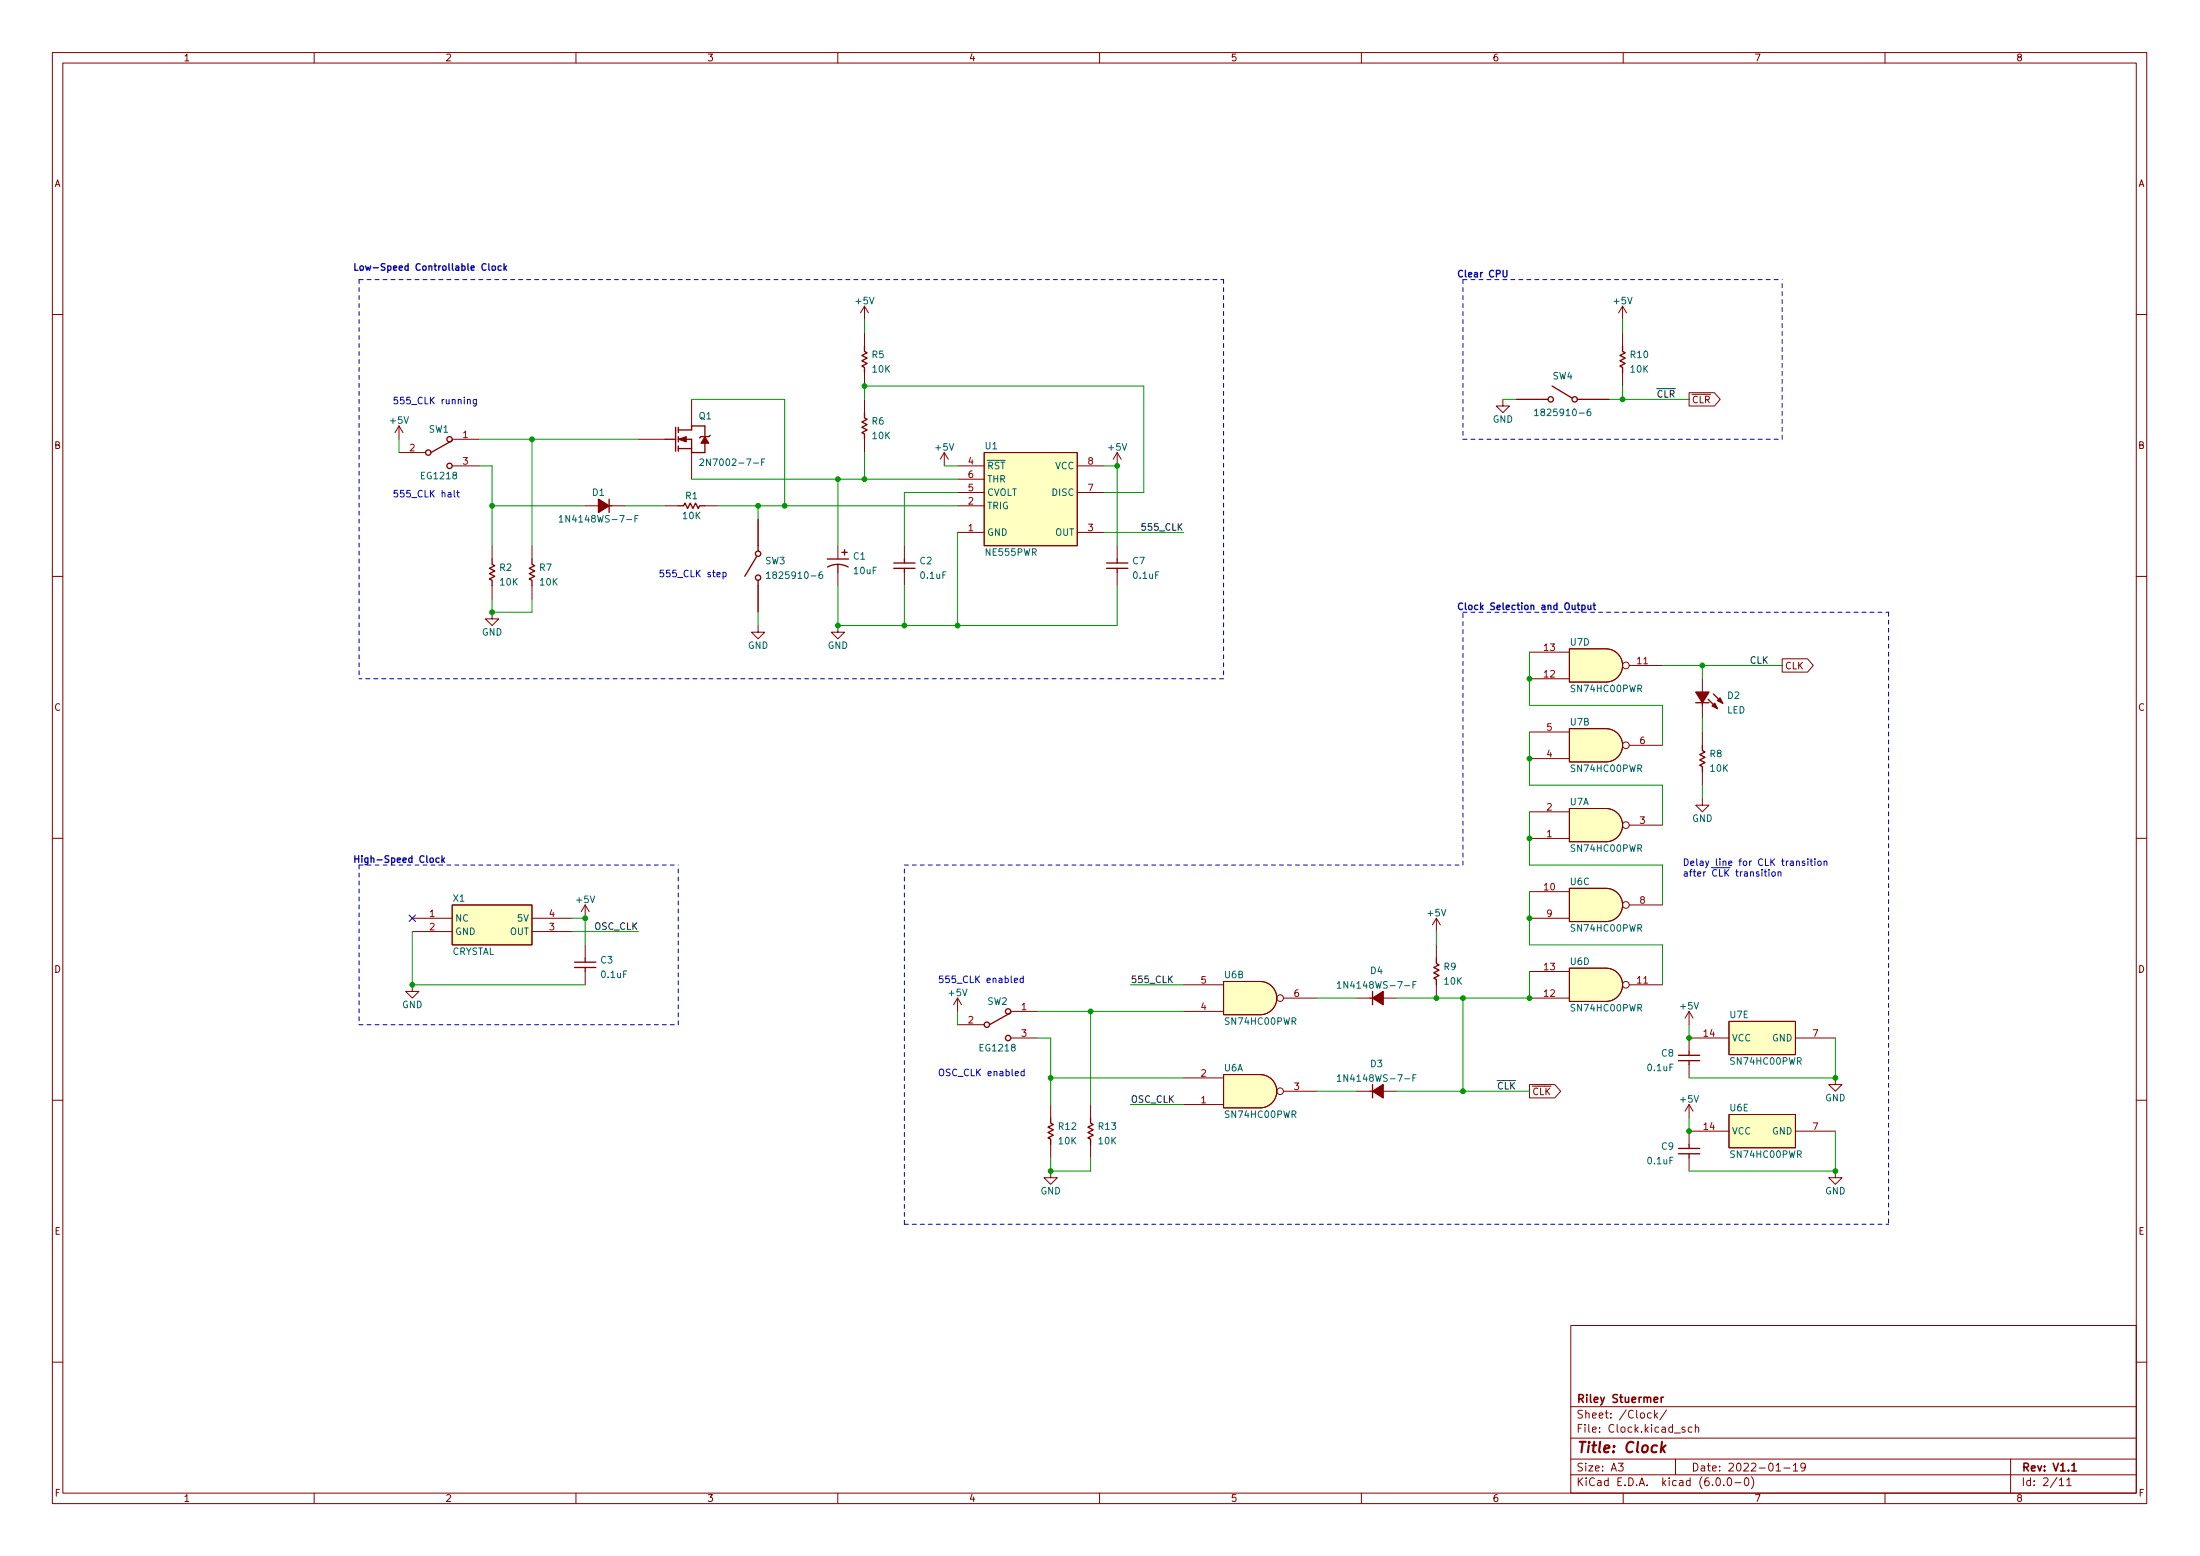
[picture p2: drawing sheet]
<svg xmlns="http://www.w3.org/2000/svg" width="420mm" height="297mm" viewBox="0 0 420 297" stroke-linecap="round" stroke-linejoin="round" font-family="sans-serif">
<g fill="none" stroke="#840000" stroke-width=".19">
<path d="M10 10h400v277h-400zM12 12h396v273h-396zM60 10v2M110 10v2M160 10v2M210 10v2M260 10v2M310 10v2M360 10v2M165.1 58.5l-.8 1.2M165.1 58.5v2.5M165.1 58.5l.8 1.2"/>
<path d="M309.9 58.5l-.8 1.2M309.9 58.5v2.5M309.9 58.5l.7 1.2M10 60h2M132.1 76.2v5.1M165.1 63.5v2.6M165.1 71.2v2.5M165.1 76.2v2.6M287 76.2v1.3h1.3l-1.3 1.3-1.3-1.3h1.3M289.6 76.2h5M302.3 76.2h5M309.9 63.5v2.6"/>
<path d="M309.9 71.2v2.5M322.6 75h4.8l1.1 1.2-1.1 1.3h-4.8zM408 60h2M76.2 81.3l-.8 1.3M76.2 81.3v2.6M76.2 81.3l.8 1.3M76.2 86.4h5.1M86.4 83.9h5M86.4 88.9h5M111.8 96.6h2.5M116.8 96.6h2.6M121.9 83.9h5.1"/>
<path d="M127 96.6h2.5M132.1 86.4v5.1M134.6 96.6h2.6M144.8 99.1v5.1M165.1 83.9v2.5M180.3 86.4l-.7 1.3M180.3 86.4v2.5M180.3 86.4l.8 1.3M182.9 96.6h5.1M182.9 88.9h5.1M182.9 94h5.1M182.9 91.5h5.1"/>
<path d="M188 86.4h17.7v17.8h-17.7zM205.7 88.9h5.1M205.7 94h5.1M213.4 86.4v2.5M213.4 86.4l-.8 1.3M213.4 86.4l.7 1.3M10 110h2M94 116.9v1.2h1.2l-1.2 1.3-1.3-1.3h1.3M94 104.2v2.5M94 111.8v2.5M101.6 104.2v2.5M101.6 111.8v2.5"/>
<path d="M144.8 119.4v1.3h1.2l-1.2 1.3-1.3-1.3h1.3M144.8 111.8v5.1M160 119.4v1.3h1.3l-1.3 1.3-1.3-1.3h1.3M160 104.2v2.5M160 109.3v2.5M172.7 104.2v2.5M172.7 109.3v2.5M182.9 101.6h5.1M205.7 101.6h5.1M213.4 104.2v2.5M213.4 109.3v2.5M408 110h2"/>
<path d="M292.1 129.6h7.6M292.1 124.5h7.6M292.1 139.7h7.6M299.7 123.9h7a3.2 3.2 0 0 1 3.2 3.1 3.2 3.2 0 0 1-3.2 3.2h-7zM299.7 139.1h7a3.2 3.2 0 0 1 3.2 3.2 3.2 3.2 0 0 1-3.2 3.2h-7zM311.1 127h6.4M325.1 129.6v2.5M325.1 134.7v2.5M325.1 139.7v2.6M340.4 125.8h4.8l1.1 1.2-1.1 1.3h-4.8zM292.1 155h7.6M292.1 144.8h7.6"/>
<path d="M299.7 154.3h7a3.2 3.2 0 0 1 3.2 3.2 3.2 3.2 0 0 1-3.2 3.2h-7zM311.1 157.5h6.4M311.1 142.3h6.4M325.1 152.4v1.3h1.3l-1.3 1.3-1.3-1.3h1.3M325.1 147.4v2.5M10 160h2M78.7 175.3h7.7M78.7 177.8h7.7M86.4 172.8h15.2v7.6h-15.2zM101.6 175.3h7.6M101.6 177.8h7.6M111.8 172.8v2.5"/>
<path d="M111.8 172.8l-.8 1.2M111.8 172.8l.7 1.2M274.3 175.3v2.5M274.3 175.3l-.7 1.3M274.3 175.3l.8 1.3M292.1 160.1h7.6M292.1 175.3h7.6M292.1 170.2h7.6M309.9 172.8a3.2 3.2 0 0 0-3.2-3.2h-7v6.3h7a3.2 3.2 0 0 0 3.2-3.1M311.1 172.8h6.4M408 160h2M78.7 188v1.3h1.3l-1.3 1.2-1.2-1.2h1.2"/>
<path d="M111.8 180.4v2.5M111.8 185.5v2.5M182.9 195.6h5.1M182.9 190.5l-.8 1.3M182.9 190.5v2.6M182.9 190.5l.7 1.3M193 193.1h5.1M193 198.2h5.1M226.1 193.1h7.6M226.1 188h7.6M233.7 187.4h7a3.2 3.2 0 0 1 3.1 3.1 3.2 3.2 0 0 1-3.1 3.2h-7zM245.1 190.5h6.4"/>
<path d="M259.1 190.5h2.5M264.2 190.5h2.5M274.3 180.4v2.5M274.3 188v2.5M292.1 190.5h7.6M292.1 185.5h7.6M309.9 188a3.2 3.2 0 0 0-3.2-3.2h-7v6.4h7a3.2 3.2 0 0 0 3.2-3.2M311.1 188h6.4M322.6 193.1v2.5M322.6 193.1l-.8 1.2M322.6 193.1l.7 1.2M330.2 195h12.7v6.3h-12.7z"/>
<path d="M330.2 198.2h-7.6v2.5M342.9 198.2h7.6M10 210h2M200.7 210.9v2.5M200.7 218.5v2.5M208.3 210.9v2.5M208.3 218.5v2.5M226.1 210.9h7.6M226.1 205.8h7.6M233.7 205.1h7a3.2 3.2 0 0 1 3.1 3.2 3.2 3.2 0 0 1-3.1 3.2h-7zM245.1 208.3h6.4M259.1 208.3h2.5"/>
<path d="M264.2 208.3h2.5M292.1 207h4.8l1.1 1.3-1.1 1.3h-4.8zM322.6 203.2v2.6M322.6 210.9v2.5M322.6 210.9l-.8 1.2M322.6 210.9l.7 1.2M330.2 212.8h12.7v6.3h-12.7zM330.2 215.9h-7.6v2.6M342.9 215.9h7.6M350.5 205.8v1.2h1.3l-1.3 1.3-1.3-1.3h1.3M408 210h2M200.7 223.6v1.2h1.2l-1.2 1.3-1.3-1.3h1.3"/>
<path d="M322.6 221v2.6M350.5 223.6v1.2h1.3l-1.3 1.3-1.3-1.3h1.3M300 253h108v32h-108zM10 260h2M300 278.5h108M300 274.5h108M300 268.5h108M309.1 279.3h.9l-.5 .6 .4 .1v.7l-.2 .1-.6-.1M315.4 269.8l-.5-.1-.3 .3 .2 .6h.6M316 269.2v1.5M316.1 270.1l.5 .6M316.6 269.7l-.6 .6"/>
<path d="M318.3 269.1l-1.3 2M320 278.5v3M321.8 272.5l-.4-.1-.2 .2 .1 .2 .5 .2v.3h-.6M323.1 272.5l-.4-.1-.3 .3 .2 .6h.5M323.8 272.6l.2-.2 .4 .1v.9M323.8 271.9v1.5M342.5 279.7l.4-.4v1.5M344.8 280l-.3 .2h-.3l-.3-.2 .2-.6 .4-.1 .2 .2a.99 .99 0 0 1-.3 1.3h-.3M384 278.5v6.5M408 260h2M60 285v2M110 285v2"/>
<path d="M160 285v2M210 285v2M260 285v2M300 281.5h108M310 285v2M327.9 282.2l.2-.1a.8 .8 0 0 1 .5 .8 .8 .8 0 0 1-.5 .7 1 1 0 0 1-.2-1.4zM329.2 283.5v.1M330.1 282.2l.1-.1a.8 .8 0 0 1 .5 .8 .8 .8 0 0 1-.5 .7 1 1 0 0 1-.1-1.4zM331.4 283h1.1M333.3 282.3l.2-.2a.8 .8 0 0 1 .5 .8 .8 .8 0 0 1-.5 .7l-.2-.1-.2-.5zM334.5 281.9a1.72 1.72 0 0 1 0 2.3M339.2 280.8h.9"/>
<path d="M340.7 280.2h1.2M342.5 280.8h.9M360 285v2M393.3 282.5l.4-.4v1.5M393.3 283.6h.8M394.7 282.5l.4-.4v1.5M394.7 283.6h.9"/>
<circle cx="310.5" cy="127" r=".63"/>
<circle cx="310.5" cy="157.5" r=".63"/>
<circle cx="310.5" cy="142.3" r=".63"/>
<circle cx="310.5" cy="172.8" r=".63"/>
<circle cx="244.5" cy="190.5" r=".63"/>
<circle cx="310.5" cy="188" r=".63"/>
<circle cx="244.5" cy="208.3" r=".63"/>
</g>
<path d="M315.9 267.2l.7-.1-.1-.3-.4-.1-.2 .2 .1 .7h.5M317.3 266.7v1M317.7 266.7l-.3 .1-.1 .2M395.7 279.7l.4-.4v1.5M395.7 280.8h.8" fill="none" stroke="#840000" stroke-width=".3"/>
<path d="M317.4 275.2l-.2 2M317.5 276.5l.4 .7M318.1 275.9l-.9 .8" fill="none" stroke="#840000" stroke-width=".4"/>
<g fill="none" stroke="#840000" stroke-width=".25">
<path d="M165.1 78.8v1l.5 .2-1 .6 1 .5-1 .5 1 .5-1 .5 .5 .2v1.1M165.1 66.1v1l.5 .2-1 .6 1 .5-1 .5 1 .5-1 .5 .5 .2v1.1M294.6 76.2h1.1M296.4 73.7l3.8 2.3M301.2 76.2h1.1M309.9 66.1v1l.5 .2-1 .6 1 .5-1 .5 1 .5-1 .5 .5 .2v1.1M86.4 84.1l-4.1 2.3M115.6 96.6h1.2M116.3 95.3v2.5M127 83.9h2M129 81.6v4.5M129.5 96.6h1.1l.2-.6 .5 1.1 .5-1.1 .5 1.1 .5-1.1 .5 1.1 .3-.5h1"/>
<path d="M129.5 83.9h2.6v2.5h2.5v-1.8M129.5 81.6v1M129.5 83.3v1.1M129.5 85.1v1M129.5 85.6h2.6M129.5 82.1h2.6v-.8h2.5v2M135.6 83.1l-.2 .2h-1.5l-.3 .3M94 106.7v1l.5 .3-1 .5 1 .5-1 .5 1 .5-1 .5 .5 .3v1M101.6 106.7v1l.5 .3-1 .5 1 .5-1 .5 1 .5-1 .5 .5 .3v1M144.5 106.2l-2.3 3.8M144.8 104.2v1M144.8 110.8v1"/>
<path d="M158 106.7h4.1M160 107.7l-1 .2-1 .3M160 107.7v1.6M160 107.7l1 .2 1 .3M160.8 105.4h1M161.3 104.9v1.1M170.7 108.5h4.1M170.7 107.5h4.1M172.7 106.7v.8M172.7 108.5v.8M211.3 108.5h4.1M211.3 107.5h4.1"/>
<path d="M213.4 106.7v.8M213.4 108.5v.8M323.8 134.1h2.6M325.1 133.4v1.3M326.2 133.5l1.8 1.8M327.2 132.5l1.8 1.7M325.1 142.3v1l.5 .2-1 .6 1 .5-1 .5 1 .5-1 .5 .5 .2v1.1M109.7 184.7h4.1M109.7 183.7h4.1M111.8 182.9v.8M111.8 184.7v.8M193 193.3l-4 2.3"/>
<path d="M261.6 190.5h1.3M262.1 189.3v2.5M274.3 182.9v1l.5 .3-1 .5 1 .5-1 .5 1 .5-1 .5 .5 .3v1M200.7 213.4v1l.5 .3-1 .5 1 .5-1 .5 1 .5-1 .5 .5 .3v1M208.3 213.4v1l.5 .3-1 .5 1 .5-1 .5 1 .5-1 .5 .5 .3v1M261.6 208.3h1.3M262.1 207v2.6M320.5 219.2h4.1M320.5 202.5h4.1M320.5 201.5h4.1M322.6 200.7v.8M322.6 202.5v.7"/>
<path d="M322.6 218.5v.7M320.5 220.3h4.1M322.6 220.3v.7"/>
<circle cx="296.2" cy="76.2" r=".51"/>
<circle cx="300.7" cy="76.2" r=".51"/>
<circle cx="81.8" cy="86.4" r=".51"/>
<circle cx="85.9" cy="88.9" r=".51"/>
<circle cx="85.9" cy="83.9" r=".51"/>
<circle cx="144.8" cy="105.7" r=".51"/>
<circle cx="144.8" cy="110.3" r=".51"/>
<circle cx="188.5" cy="195.6" r=".51"/>
<circle cx="192.5" cy="193.1" r=".51"/>
<circle cx="192.5" cy="198.2" r=".51"/>
</g>
<g fill="#840000" stroke="#840000" stroke-width=".25">
<path d="M262.1 208.3l2.1-1.3v2.6z"/>
<path d="M262.1 190.5l2.1-1.2v2.5z"/>
<path d="M114.3 95.3l2 1.3-2 1.2z"/>
<path d="M323.8 132.1h2.6l-1.3 2z"/>
<path d="M328 133.7l.5-.5 .5 1z"/>
<path d="M327.5 134.2l.5 1.1-1-.5z"/>
</g>
<g fill="none" stroke="#006464" stroke-width=".19">
<path d="M293.1 78.4l.3-.3v1.3M293.1 79.4h.7M303.7 78.1h-.4a.85 .85 0 0 0 0 1.3l.5-.2v-.4l-.2-.2h-.4l-.1 .2M106.8 98.8l.4-.4v1.3M106.8 99.7h.7M121.3 99h.4M121.9 98.4h-.6v1.3M133.7 87.7l.5-.1 .2 .4-.8 .9h.8M145.5 88.2h.4M146.1 87.6h-.6v1.3M146.4 109.5l.3-.3v1.2M146.4 110.4h.7"/>
<path d="M157 109.2h-.3a.86 .86 0 0 0 0 1.2l.4-.1v-.4l-.2-.3-.4 .1-.1 .2M255.4 187.7l.4-.3v1.2M255.4 188.6h.7M269.8 188h.5M270.4 187.4h-.6v1.2M255.4 205.5l.4-.3v1.2M255.4 206.4h.7M269.8 205.8h.5M270.4 205.2h-.6v1.2"/>
</g>
<g fill="#ffffc2" stroke="#ffffc2" stroke-width=".19">
<path d="M233.7 205.1h7v6.4h-7z"/>
<path d="M240.7 205.1a3.2 3.2 0 0 1 3.1 3.2h-3.1z"/>
<path d="M240.7 208.3h3.1a3.2 3.2 0 0 1-3.1 3.2z"/>
<path d="M233.7 187.4h7v6.3h-7z"/>
<path d="M240.7 187.4a3.2 3.2 0 0 1 3.1 3.1h-3.1z"/>
<path d="M240.7 190.5h3.1a3.2 3.2 0 0 1-3.1 3.2z"/>
<path d="M86.4 172.8h15.2v7.6h-15.2z"/>
<path d="M299.7 123.9h7v6.3h-7z"/>
<path d="M306.7 123.9a3.2 3.2 0 0 1 3.2 3.1h-3.2z"/>
<path d="M306.7 127h3.2a3.2 3.2 0 0 1-3.2 3.2z"/>
<path d="M299.7 154.3h7v6.4h-7z"/>
<path d="M306.7 154.3a3.2 3.2 0 0 1 3.2 3.2h-3.2z"/>
<path d="M306.7 157.5h3.2a3.2 3.2 0 0 1-3.2 3.2z"/>
<path d="M299.7 139.1h7v6.4h-7z"/>
<path d="M306.7 139.1a3.2 3.2 0 0 1 3.2 3.2h-3.2z"/>
<path d="M306.7 142.3h3.2a3.2 3.2 0 0 1-3.2 3.2z"/>
<path d="M299.7 169.6h7v6.3h-7z"/>
<path d="M306.7 169.6a3.2 3.2 0 0 1 3.2 3.2h-3.2z"/>
<path d="M306.7 172.8h3.2a3.2 3.2 0 0 1-3.2 3.1z"/>
<path d="M330.2 212.8h12.7v6.3h-12.7z"/>
<path d="M188 86.4h17.7v17.8h-17.7z"/>
<path d="M330.2 195h12.7v6.3h-12.7z"/>
<path d="M299.7 184.8h7v6.4h-7z"/>
<path d="M306.7 184.8a3.2 3.2 0 0 1 3.2 3.2h-3.2z"/>
<path d="M306.7 188h3.2a3.2 3.2 0 0 1-3.2 3.2z"/>
</g>
<g fill="#840000" stroke="#840000" stroke-width=".19">
<path d="M129.5 83.9l1.6-.6v1.1z"/>
<path d="M134.6 83.3l.8 1.3h-1.5z"/>
</g>
<path d="M223.4 186.9l.5 .7M223.9 186.3l-.7 .7" fill="none" stroke="#0f0f0f" stroke-width=".19"/>
<g fill="none" stroke="#0000c2" stroke-width=".25">
<path d="M93.4 50.3v1.1l.1 .2M94 50.9l.2-.1 .4 .1v.5l-.1 .1-.3 .1-.2-.1zM95.7 50.8h-.3l-.3 .2 .1 .5h.5M96.3 50.3v1.3M96.4 51.1l.3 .5M96.7 50.8l-.4 .4M287.1 51.6v1l.2 .3h.2l.3-.3v-1M302.1 115.6l.4-.1 .2 .3-.1 .5h-.5M302.1 115.5v1.3M303.3 115.5v.8l.3 .1 .2-.1M303.8 115.5v.9M304.2 115.5h.5"/>
<path d="M304.4 115.1v1.1l.3 .2M83.9 163.8h-.4l-.2 .2 .1 .6h.5M84.4 163.4v1.2M84.5 164.1l.4 .5M84.9 163.8l-.5 .5"/>
</g>
<g fill="none" stroke="#0000c2" stroke-width=".19">
<path d="M89.3 76.4l.2-.1h.3v.8M89.3 76.3v.8M91 76.3v1l-.3 .2h-.3M91 76.3h-.4l-.2 .2 .1 .5h.5M86.7 93.6v1.1l.2 .2M87.2 94h.5M87.4 93.6v1.1l.3 .2M136.9 109.7l.6-.1v-.3h-.4l-.2 .2 .1 .6h.5M138.1 109.3h.3l.3 .2-.1 .6h-.5M138.1 109.3v1.2M339.6 166.5l.2-.1 .3 .1v.8M339.6 166.4v.9"/>
<path d="M344.7 164.4h-.3l-.2 .2v.1l.5 .2v.3h-.5M345.3 164v.1M345.3 164.4v.8M345.7 164.4h.5M345.9 164v1l.3 .2M346.6 164v.1M346.6 164.4v.8M347.3 164.4h.3l.2 .2v.4l-.2 .2h-.3l-.2-.2zM348.4 164.5l.1-.1h.3l.1 .8M348.4 164.4v.8M193.7 187.2l.6-.2v-.2l-.4-.1-.2 .2 .1 .6h.5M195.4 186.8l-.3-.1-.3 .3 .1 .5h.5"/>
<path d="M195.4 186.3v1.3M195.6 204.6l-.4-.1-.2 .3 .1 .5h.5M195.6 204.1v1.3"/>
</g>
<g fill="none" stroke="#0000c2" stroke-width=".19" stroke-dasharray=".8 .8">
<path d="M68.6 53.4h165.1M68.6 53.4v76.2M233.7 53.4v76.2M279.4 53.4h61M279.4 53.4v30.5M279.4 83.9h61M340.4 83.9v-30.5M279.4 116.9h81.3M360.7 116.9v116.8M233.7 129.6h-165.1M68.6 165.1h60.9M68.6 165.1v30.5"/>
<path d="M172.7 165.1h106.7M279.4 165.1v-48.2M68.6 195.6h60.9M129.5 195.6v-30.5M172.7 233.7h188M172.7 233.7v-68.6"/>
</g>
<g fill="none" stroke="#009600" stroke-width=".19">
<path d="M132.1 76.2h17.8v20.4M165.1 61v2.5M165.1 76.2v-2.5h53.3v20.3h-7.6M287 76.2h2.6M307.3 76.2h15.3M309.9 61v2.5M309.9 73.7v2.5M76.2 83.9v2.5M91.4 88.9h2.6v15.3M91.4 83.9h30.5M94 96.6h17.8M101.6 83.9v20.3"/>
<path d="M119.4 96.6h7.6M132.1 91.5h50.8M137.2 96.6h45.7M144.8 96.6v2.5M160 91.5v12.7M165.1 86.4v5.1M180.3 88.9h2.6M182.9 94h-10.2v10.2M210.8 88.9h2.6v15.3M94 114.3v2.6h7.6v-2.6M144.8 116.9v2.5M160 111.8v7.6h53.4v-7.6"/>
<path d="M172.7 111.8v7.6M182.9 101.6v17.8M210.8 101.6h15.3M292.1 124.5v10.2h25.4v7.6M292.1 139.7v10.2h25.4v7.6M317.5 127h22.9M325.1 127v2.6M325.1 137.2v2.5M292.1 155v10.1h25.4v7.7M325.1 149.9v2.5M78.7 177.8v10.2h33.1M109.2 175.3h2.6v5.1"/>
<path d="M109.2 177.8h12.7M274.3 177.8v2.6M292.1 170.2v10.2h25.4v7.6M182.9 193.1v2.5M198.1 193.1h28M198.1 198.2h2.6v12.7M208.3 193.1v17.8M215.9 188h10.2M251.5 190.5h7.6M279.4 190.5v17.8M292.1 185.5v5h-25.4M322.6 195.6v2.6"/>
<path d="M350.5 198.2v7.6h-27.9M200.7 205.8h25.4M215.9 210.9h10.2M251.5 208.3h7.6M266.7 208.3h25.4M322.6 213.4v2.5M350.5 215.9v7.7h-27.9M200.7 221v2.6h7.6v-2.6"/>
</g>
<path d="M78.1 174.7l1.2 1.2M79.3 174.7l-1.2 1.2" fill="none" stroke="#000084" stroke-width=".19"/>
<g fill="#009600" stroke="#009600" stroke-width=".19">
<circle cx="111.8" cy="175.3" r=".46"/>
<circle cx="94" cy="116.9" r=".46"/>
<circle cx="101.6" cy="83.9" r=".46"/>
<circle cx="78.7" cy="188" r=".46"/>
<circle cx="94" cy="96.6" r=".46"/>
<circle cx="292.1" cy="160.1" r=".46"/>
<circle cx="350.5" cy="223.6" r=".46"/>
<circle cx="322.6" cy="215.9" r=".46"/>
<circle cx="292.1" cy="175.3" r=".46"/>
<circle cx="322.6" cy="198.2" r=".46"/>
<circle cx="350.5" cy="205.8" r=".46"/>
<circle cx="149.9" cy="96.6" r=".46"/>
<circle cx="160" cy="91.5" r=".46"/>
<circle cx="165.1" cy="91.5" r=".46"/>
<circle cx="165.1" cy="73.7" r=".46"/>
<circle cx="160" cy="119.4" r=".46"/>
<circle cx="208.3" cy="193.1" r=".46"/>
<circle cx="200.7" cy="223.6" r=".46"/>
<circle cx="200.7" cy="205.8" r=".46"/>
<circle cx="213.4" cy="88.9" r=".46"/>
<circle cx="182.9" cy="119.4" r=".46"/>
<circle cx="309.9" cy="76.2" r=".46"/>
<circle cx="325.1" cy="127" r=".46"/>
<circle cx="292.1" cy="144.8" r=".46"/>
<circle cx="292.1" cy="129.6" r=".46"/>
<circle cx="144.8" cy="96.6" r=".46"/>
<circle cx="172.7" cy="119.4" r=".46"/>
<circle cx="279.4" cy="190.5" r=".46"/>
<circle cx="292.1" cy="190.5" r=".46"/>
<circle cx="279.4" cy="208.3" r=".46"/>
<circle cx="274.3" cy="190.5" r=".46"/>
</g>
<text font-size="2.8" fill="#840000" x="301" y="277.3">Title: Clock</text>
<g font-size="2.1" fill="#840000">
<text x="301" y="267.8">Riley Stuermer</text>
<text x="301" y="273.5">File: Clock.kicad_sch</text>
<text x="301" y="270.8">Sheet: /Clock/</text>
<text x="301" y="280.9">Size: A3</text>
<text x="323" y="280.9">Date: 2022-01-19</text>
<text x="386" y="280.9">Rev: V1.1</text>
<text x="301" y="283.7">KiCad E.D.A. kicad (6.0.0-0)</text>
<text x="386" y="283.7">Id: 2/11</text>
</g>
<g font-size="1.8" fill="#840000">
<text x="35" y="11.7">1</text>
<text x="85" y="11.7">2</text>
<text x="135" y="11.7">3</text>
<text x="185" y="11.7">4</text>
<text x="235" y="11.7">5</text>
<text x="285" y="11.7">6</text>
<text x="335" y="11.7">7</text>
<text x="385" y="11.7">8</text>
<text x="10.3" y="35.7">A</text>
<text x="408.3" y="35.7">A</text>
<text x="323.1" y="77">~{CLR}</text>
<text x="10.3" y="85.7">B</text>
<text x="408.3" y="85.7">B</text>
<text x="340.8" y="127.8">CLK</text>
<text x="10.3" y="135.7">C</text>
<text x="408.3" y="135.7">C</text>
<text x="10.3" y="185.7">D</text>
<text x="408.3" y="185.7">D</text>
<text x="292.6" y="209">~{CLK}</text>
<text x="10.4" y="235.7">E</text>
<text x="408.4" y="235.7">E</text>
<text x="10.4" y="285.7">F</text>
<text x="35" y="286.7">1</text>
<text x="85" y="286.7">2</text>
<text x="135" y="286.7">3</text>
<text x="185" y="286.7">4</text>
<text x="235" y="286.7">5</text>
<text x="285" y="286.7">6</text>
<text x="335" y="286.7">7</text>
<text x="385" y="286.7">8</text>
<text x="408.4" y="285.7">F</text>
</g>
<g font-size="1.8" fill="#0000c2">
<text x="67.3" y="51.7">Low-Speed Controllable Clock</text>
<text x="278.1" y="52.9">Clear CPU</text>
<text x="74.9" y="77.2">555_CLK running</text>
<text x="74.9" y="94.9">555_CLK halt</text>
<text x="125.7" y="110.2">555_CLK step</text>
<text x="278.1" y="116.4">Clock Selection and Output</text>
<text x="67.3" y="164.7">High-Speed Clock</text>
<text x="321.3" y="165.3">Delay line for CLK transition</text>
<text x="321.3" y="167.3">after ~{CLK} transition</text>
<text x="179.1" y="187.6">555_CLK enabled</text>
<text x="179.1" y="205.4">OSC_CLK enabled</text>
</g>
<g font-size="1.8" fill="#006464">
<text x="163.5" y="58.1">+5V</text>
<text x="308.3" y="58.1">+5V</text>
<text x="166.6" y="68.3">R5</text>
<text x="166.7" y="71.1">10K</text>
<text x="311.5" y="68.3">R10</text>
<text x="311.5" y="71.1">10K</text>
<text x="296.5" y="72.4">SW4</text>
<text x="74.6" y="80.9">+5V</text>
<text x="81.9" y="82.6">SW1</text>
<text x="133.5" y="80">Q1</text>
<text x="166.6" y="81">R6</text>
<text x="166.7" y="83.8">10K</text>
<text x="285.1" y="80.7">GND</text>
<text x="294.2" y="79.4">1825910-6</text>
<text x="135.1" y="88.9">2N7002-7-F</text>
<text x="178.7" y="86">+5V</text>
<text x="188.2" y="85.8">U1</text>
<text x="188.5" y="89.6">~{RST}</text>
<text x="201.5" y="89.6">VCC</text>
<text x="211.8" y="86">+5V</text>
<text x="80.6" y="91.5">EG1218</text>
<text x="113.2" y="94.7">D1</text>
<text x="130.9" y="95.3">R1</text>
<text x="188.5" y="94.7">CVOLT</text>
<text x="188.5" y="92.1">THR</text>
<text x="201" y="94.7">DISC</text>
<text x="108.2" y="99.7">1N4148WS-7-F</text>
<text x="130.5" y="99.1">10K</text>
<text x="188.5" y="97.2">TRIG</text>
<text x="146.1" y="107.7">SW3</text>
<text x="163" y="106.8">C1</text>
<text x="175.7" y="107.7">C2</text>
<text x="188.3" y="106.1">NE555PWR</text>
<text x="188.5" y="102.3">GND</text>
<text x="201.5" y="102.3">OUT</text>
<text x="216.3" y="107.7">C7</text>
<text x="95.4" y="109">R2</text>
<text x="95.6" y="111.8">10K</text>
<text x="103.1" y="109">R7</text>
<text x="103.2" y="111.8">10K</text>
<text x="147.5" y="110.5">1825910-6</text>
<text x="163.2" y="109.6">10uF</text>
<text x="175.9" y="110.5">0.1uF</text>
<text x="216.6" y="110.5">0.1uF</text>
<text x="92" y="121.3">GND</text>
<text x="142.8" y="123.9">GND</text>
<text x="158.1" y="123.9">GND</text>
<text x="299.9" y="123.2">U7D</text>
<text x="300.2" y="132.1">SN74HC00PWR</text>
<text x="329.8" y="136.2">LED</text>
<text x="330" y="133.4">D2</text>
<text x="299.9" y="138.5">U7B</text>
<text x="300.2" y="147.4">SN74HC00PWR</text>
<text x="326.6" y="144.5">R8</text>
<text x="326.7" y="147.3">10K</text>
<text x="299.8" y="153.7">U7A</text>
<text x="323.2" y="156.9">GND</text>
<text x="300.2" y="162.6">SN74HC00PWR</text>
<text x="86.6" y="172.1">X1</text>
<text x="110.2" y="172.4">+5V</text>
<text x="299.9" y="168.9">U6C</text>
<text x="86.9" y="175.9">NC</text>
<text x="86.9" y="178.5">GND</text>
<text x="97.4" y="178.5">OUT</text>
<text x="98.9" y="175.9">5V</text>
<text x="272.7" y="174.9">+5V</text>
<text x="300.2" y="177.8">SN74HC00PWR</text>
<text x="86.2" y="182.3">CRYSTAL</text>
<text x="114.7" y="183.9">C3</text>
<text x="261.8" y="185.9">D4</text>
<text x="275.8" y="185.2">R9</text>
<text x="299.9" y="184.2">U6D</text>
<text x="115" y="186.7">0.1uF</text>
<text x="181.3" y="190.2">+5V</text>
<text x="188.6" y="191.8">SW2</text>
<text x="233.9" y="186.7">U6B</text>
<text x="256.7" y="188.7">1N4148WS-7-F</text>
<text x="275.9" y="188">10K</text>
<text x="76.8" y="192.4">GND</text>
<text x="234.2" y="195.6">SN74HC00PWR</text>
<text x="300.2" y="193.1">SN74HC00PWR</text>
<text x="321" y="192.7">+5V</text>
<text x="330.4" y="194.3">U7E</text>
<text x="187.3" y="200.7">EG1218</text>
<text x="261.8" y="203.7">D3</text>
<text x="317.3" y="201.7">C8</text>
<text x="330.7" y="198.8">VCC</text>
<text x="330.7" y="203.2">SN74HC00PWR</text>
<text x="338.5" y="198.8">GND</text>
<text x="233.8" y="204.5">U6A</text>
<text x="256.7" y="206.5">1N4148WS-7-F</text>
<text x="314.8" y="204.5">0.1uF</text>
<text x="202.2" y="215.7">R12</text>
<text x="209.9" y="215.7">R13</text>
<text x="234.2" y="213.4">SN74HC00PWR</text>
<text x="321" y="210.5">+5V</text>
<text x="330.4" y="212.1">U6E</text>
<text x="348.6" y="210.2">GND</text>
<text x="202.2" y="218.4">10K</text>
<text x="209.9" y="218.4">10K</text>
<text x="317.3" y="219.5">C9</text>
<text x="330.7" y="216.6">VCC</text>
<text x="330.7" y="221">SN74HC00PWR</text>
<text x="338.5" y="216.6">GND</text>
<text x="314.8" y="222.2">0.1uF</text>
<text x="198.7" y="228">GND</text>
<text x="348.6" y="228">GND</text>
</g>
<g font-size="1.8" fill="#0f0f0f">
<text x="315" y="75.9">~{CLR}</text>
<text x="218.5" y="101.3">555_CLK</text>
<text x="334.2" y="126.7">CLK</text>
<text x="113.5" y="177.5">OSC_CLK</text>
<text x="215.9" y="187.6">555_CLK</text>
<text x="284.5" y="208">~{CLK}</text>
<text x="215.9" y="210.5">OSC_CLK</text>
</g>
<g font-size="1.8" fill="#a90000">
<text x="88.4" y="83.6">1</text>
<text x="78.2" y="86.1">2</text>
<text x="88.4" y="88.7">3</text>
<text x="184.9" y="88.7">4</text>
<text x="207.8" y="88.7">8</text>
<text x="184.9" y="93.8">5</text>
<text x="184.9" y="91.2">6</text>
<text x="207.8" y="93.8">7</text>
<text x="184.9" y="101.4">1</text>
<text x="184.9" y="96.3">2</text>
<text x="207.8" y="101.4">3</text>
<text x="294.9" y="124.2">13</text>
<text x="294.9" y="129.3">12</text>
<text x="312.7" y="126.8">11</text>
<text x="295.4" y="139.5">5</text>
<text x="313.2" y="142">6</text>
<text x="295.4" y="144.6">4</text>
<text x="295.4" y="154.7">2</text>
<text x="295.4" y="159.8">1</text>
<text x="313.2" y="157.3">3</text>
<text x="294.9" y="170">10</text>
<text x="313.2" y="172.5">8</text>
<text x="82.1" y="175">1</text>
<text x="82.1" y="177.6">2</text>
<text x="104.9" y="177.6">3</text>
<text x="104.9" y="175">4</text>
<text x="295.4" y="175">9</text>
<text x="294.9" y="185.2">13</text>
<text x="229.4" y="187.7">5</text>
<text x="247.2" y="190.3">6</text>
<text x="294.9" y="190.3">12</text>
<text x="312.7" y="187.7">11</text>
<text x="184.9" y="195.4">2</text>
<text x="195.1" y="192.8">1</text>
<text x="195.1" y="197.9">3</text>
<text x="229.4" y="192.8">4</text>
<text x="325.4" y="197.9">14</text>
<text x="346.2" y="197.9">7</text>
<text x="229.4" y="205.5">2</text>
<text x="247.2" y="208.1">3</text>
<text x="229.4" y="210.6">1</text>
<text x="325.4" y="215.7">14</text>
<text x="346.2" y="215.7">7</text>
</g>
</svg>
